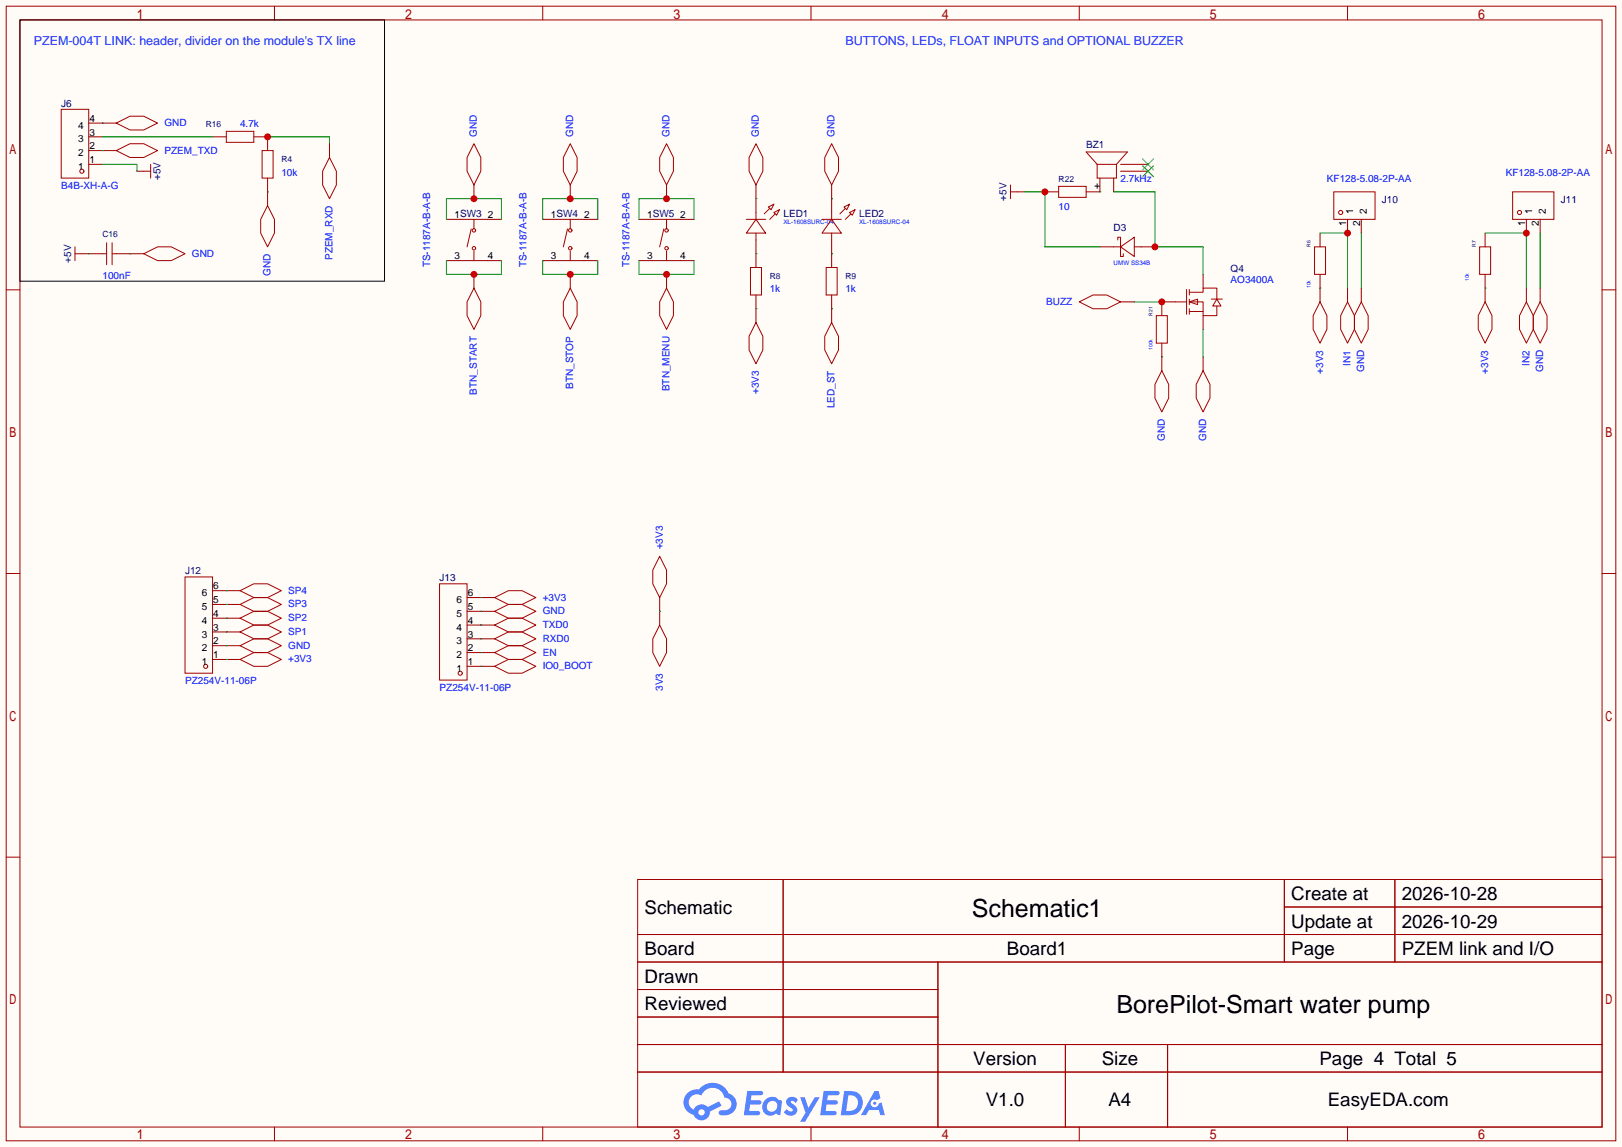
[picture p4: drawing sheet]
<svg xmlns="http://www.w3.org/2000/svg" width="299mm" height="212mm" viewBox="0 0 299 212" stroke-linecap="round" stroke-linejoin="round" font-family="sans-serif">
<path d="M0 0h299.5v211.8h-299.5z" fill="#fffcf7"/>
<g fill="none" stroke="#a10000" stroke-width=".18">
<path d="M1.1 1.1h297.2v209.6h-297.2zM3.7 3.7h292.1v204.5h-292.1zM50.7 1.1v2.6M100.2 1.1v2.6M149.7 1.1v2.6M199.3 1.1v2.6M248.8 1.1v2.6M1.1 53.5h2.6M295.8 53.5h2.5M1.1 105.9h2.6M295.8 105.9h2.5M1.1 158.3h2.6"/>
<path d="M295.8 158.3h2.5M117.7 162.4h178.1v45.8h-178.1zM117.7 172.6h178.1M117.7 177.7h178.1M144.6 162.4v35.6M173.2 177.7v30.5M237.1 162.4v15.3M237.1 167.5h58.7M257.5 162.4v15.3M117.7 182.8h55.5M117.7 192.9h178.1M117.7 187.8h55.5"/>
<path d="M117.7 198h178.1M196.7 192.9v15.3M215.6 192.9v15.3M50.7 208.2v2.5M100.2 208.2v2.5M149.7 208.2v2.5M199.3 208.2v2.5M248.8 208.2v2.5"/>
</g>
<g fill="#5487ff">
<path d="M145.5 202.8a1.3 1.3 0 0 1 1.8 .3l-.4 .6a.54 .54 0 0 0-.9-.2l.1 .2a1.58 1.58 0 0 1 1.1 1.6 1.43 1.43 0 0 1-2.5 .1l.5-.6a.64 .64 0 0 0 .5 .5 .64 .64 0 0 0 .7-.3l-.2-.2a1.6 1.6 0 0 1-1-1.6z"/>
<path d="M147.7 202.7h.9l.7 1.9 1.1-1.9h.9l-2.7 4.5h-.9l1-1.7z"/>
<path d="M138 201.5h1.6a1.31 1.31 0 0 1 1.2 .2 .4 .4 0 0 1-.3 .6h-1.8l-.1 .9h1.6a.4 .4 0 0 1 .4 .4 .4 .4 0 0 1-.4 .4h-1.7l-.2 1.2h.8a1.23 1.23 0 0 1 1.2 .2 .39 .39 0 0 1-.3 .6h-2.7z"/>
<path d="M152.1 201.5h1.6a1.32 1.32 0 0 1 1.3 .2 .39 .39 0 0 1-.4 .6h-1.7l-.2 .9h1.7a.4 .4 0 0 1 .3 .4 .4 .4 0 0 1-.4 .4h-1.7l-.2 1.2h.8a1.23 1.23 0 0 1 1.2 .2 .39 .39 0 0 1-.3 .6h-2.7z"/>
<path d="M161.5 201.5h.7l.4 1.3-.7 .4a.75 .75 0 0 0-1.1 .3 .75 .75 0 0 0 .5 1 .75 .75 0 0 0 .9-.6l.6-.3 .6 2.4h-.9l-.2-1h-1.9l-.5 1h-.9z"/>
<path d="M155.9 201.5l-.7 4.5h1.5a2.27 2.27 0 0 0 2.6-2.3 2.27 2.27 0 0 0-2.7-2.2zM156.6 202.3a1.5 1.5 0 0 1 1.8 1.5 1.5 1.5 0 0 1-1.9 1.4h-.3z"/>
<path d="M141.3 203.1a1.62 1.62 0 0 0-.4 2.1 1.62 1.62 0 0 0 2 .7l.4-.3 .3 .3 .5 .1 .3-2.5-.2-.3h-.4a1.58 1.58 0 0 0-2.5-.1zM141.9 203.6a.99 .99 0 0 1 1.6 .3 .99 .99 0 0 1-.9 1.4 .94 .94 0 0 1-1-.5 .94 .94 0 0 1 .3-1.2z"/>
<path d="M126.9 201.9a2.37 2.37 0 0 0 1.2 4 1.54 1.54 0 0 0 1.7 1 1.54 1.54 0 0 0 1.3-1.6l2.1-1.1-.5-.8-2 1.1a1.57 1.57 0 0 0-2.6 .4 1.5 1.5 0 0 1-.8-2.1 1.5 1.5 0 0 1 2.2-.5 2.23 2.23 0 0 1 2.3-1.4 2.23 2.23 0 0 1 2 1.8 1.16 1.16 0 0 1 1.2 1.1 1.16 1.16 0 0 1-1 1.3h-.7a.47 .47 0 0 0-.6 .3 .47 .47 0 0 0 .4 .6 2.23 2.23 0 0 0 2.3-.7 2.23 2.23 0 0 0 .4-2.3 2.16 2.16 0 0 0-1.3-1.1 3.2 3.2 0 0 0-5.4-.7l-1.2 .1zM129 205.4a.58 .58 0 0 1 1.1 0 .58 .58 0 0 1-1.1 0z"/>
<circle cx="161.5" cy="203.8" r=".28"/>
</g>
<g fill="none" stroke="#a10000" stroke-width=".18">
<path d="M11.3 20.2h5.1v12.7h-5.1zM21.5 22.7l2.5-1.2h2.5l2.6 1.2-2.6 1.3h-2.5zM21.5 27.8l2.5-1.3h2.5l2.6 1.3-2.6 1.3h-2.5zM26.5 31.6h1.3M27.8 30.4v2.5M41.8 24.3h5.1v2h-5.1zM48.4 27.8h2v5.1h-2zM49.4 38l1.3 2.5v2.6l-1.3 2.5-1.3-2.5v-2.6zM87.5 26.5l1.3 2.6v2.5l-1.3 2.6-1.3-2.6v-2.5zM105.3 26.5l1.3 2.6v2.5l-1.3 2.6-1.3-2.6v-2.5zM123.1 26.5l1.2 2.6v2.5l-1.2 2.6-1.3-2.6v-2.5zM139.6 26.5l1.2 2.6v2.5l-1.2 2.6-1.3-2.6v-2.5z"/>
<path d="M139.6 39.2v1.3M141.9 38.2l1-.5-.5 1zM142.1 38.5l-1 1M142.9 39.2l1-.5-.5 1.1zM143.1 39.5l-1 1M153.5 26.5l1.3 2.6v2.5l-1.3 2.6-1.2-2.6v-2.5zM153.5 39.2v1.3M155.8 38.2l1-.5-.5 1zM156.1 38.5l-1 1M156.8 39.2l1.1-.5-.5 1.1zM157.1 39.5l-1 1M202.6 30.4l-2.1-2.3h7.7l-2.1 2.3"/>
<path d="M202.6 30.4h3.5M202.6 30.4v2.5h3.5v-2.5M246.3 35.4h7.6v5.1h-7.6zM279.3 35.4h7.6v5.1h-7.6zM13.8 46.9h1.3M13.8 45.6v2.5M18.9 46.9h.8M19.7 44.8v4.1M20.7 44.8v4.1M20.7 46.9h.8M26.5 46.9l2.6-1.3h2.5l2.6 1.3-2.6 1.2h-2.5zM85 48.1h5"/>
<path d="M85 40.5h5M87 42.3l-.8 3.3M87.5 40.5v1.8M87.5 46.4v1.7M102.7 48.1h5.1M102.7 40.5h5.1M104.8 42.3l-.8 3.3M105.3 40.5v1.8M105.3 46.4v1.7M120.5 48.1h5.1M120.5 40.5h5.1M122.6 42.3l-.8 3.3"/>
<path d="M123.1 40.5v1.8M123.1 46.4v1.7M137.8 40.5h3.6M138.6 49.4h2v5.1h-2zM139.6 40.5l1.8 2.6h-3.6zM139.6 43.1v1.2M151.8 40.5h3.5M152.5 49.4h2.1v5.1h-2.1zM153.5 40.5l1.8 2.6h-3.5zM153.5 43.1v1.2M205.6 45.6h1.3M206.4 44.3v-.5h.5v3.6h.5v-.5"/>
<path d="M206.9 45.6l2.5-1.8v3.6zM209.4 45.6h1.3M213.5 58.3h2v5.1h-2zM217 55.8h2.1M219.1 53.5v4.5M219.6 55.8l1.5-.6v1.1zM219.6 54h2.5v-.8h2.6v2M219.6 55.8h2.5v2.5h2.6v-1.8M219.6 57.5h2.5M219.6 53.5v1M219.6 55.2v1.1M219.6 57v1"/>
<path d="M223.6 55.2h2.1M224.7 55.2l.7 1.3h-1.5zM242.7 45.6h2v5.1h-2zM251.3 55.8l1.3 2.5v2.5l-1.3 2.6-1.2-2.6v-2.5zM273.2 45.6h2v5.1h-2zM284.4 55.8l1.2 2.5v2.5l-1.2 2.6-1.3-2.6v-2.5zM214.5 68.5l1.3 2.5v2.5l-1.3 2.6-1.3-2.6v-2.5zM222.1 68.5l1.3 2.5v2.5l-1.3 2.6-1.2-2.6v-2.5zM34.2 106.6h5v17.7h-5z"/>
<circle cx="15.1" cy="31.6" r=".38"/>
<circle cx="247.5" cy="39.2" r=".38"/>
<circle cx="280.5" cy="39.2" r=".38"/>
<circle cx="87.5" cy="45.8" r=".32"/>
<circle cx="87.5" cy="42.5" r=".32"/>
<circle cx="105.3" cy="45.8" r=".32"/>
<circle cx="105.3" cy="42.5" r=".32"/>
<circle cx="123.1" cy="45.8" r=".32"/>
<circle cx="123.1" cy="42.5" r=".32"/>
<circle cx="38" cy="123.1" r=".38"/>
</g>
<g fill="none" stroke="#870000" stroke-width=".18">
<path d="M16.4 30.4h2.5M16.4 27.8h5.1M16.4 25.3h2.5M16.4 22.7h5.1M25.3 31.6h1.2M39.2 25.3h2.6M46.9 25.3h2.5v2.5M49.4 32.9v5.1M87.5 34.2v2.5M105.3 34.2v2.5M123.1 34.2v2.5M139.6 34.2v5"/>
<path d="M153.5 34.2v5M203.1 32.9v2.5M205.6 32.9v2.5M206.9 30.4h5.1M206.9 31.6h5.1M15.1 46.9h3.8M21.5 46.9h5M82.4 40.5h2.6M82.4 48.1h2.6M90 40.5h2.6M90 48.1h2.6M100.2 40.5h2.5"/>
<path d="M100.2 48.1h2.5M107.8 40.5h2.6M107.8 48.1h2.6M118 40.5h2.5M118 48.1h2.5M125.6 40.5h2.5M125.6 48.1h2.5M139.6 44.3v5.1M139.6 54.5v2.5M153.5 44.3v5.1M153.5 54.5v2.5M203.1 45.6h2.5"/>
<path d="M210.7 45.6h2.5M217 55.8h-2.5v2.5M222.1 50.7v2.5M222.1 58.3v2.5M243.7 43.1v2.5M243.7 50.7v2.5M248.8 40.5v2.6M251.3 40.5v2.6M251.3 53.2v2.6M274.2 43.1v2.5M274.2 50.7v2.5M281.8 40.5v2.6"/>
<path d="M284.4 40.5v2.6M284.4 53.2v2.6M214.5 63.4v5.1M222.1 65.9v2.6M39.2 119.3h2.6M39.2 116.7h2.6M39.2 114.2h2.6M39.2 111.6h2.6M39.2 109.1h2.6M39.2 121.8h2.6"/>
</g>
<path d="M210.9 30.6l2.1 2M210.9 29.3l2.1 2.1M213 30.6l-2.1 2M213 29.3l-2.1 2.1" fill="none" stroke="#3c3" stroke-width=".18"/>
<path d="M18.9 22.7h.1M18.9 27.8h.1M18.9 30.4h6.4v1.2M18.9 25.3h20.3M49.4 25.3h11.4v1.2" fill="none" stroke="#008700" stroke-width=".18"/>
<circle cx="49.4" cy="25.3" r=".63" fill="#c00"/>
<path d="M49.4 35.4h.1M16.4 46.9h.1M24 46.9h.1M82.4 40.5v-3.8h10.2v3.8" fill="none" stroke="#008700" stroke-width=".18"/>
<path d="M60.8 26.5v2.6" fill="none" stroke="#870000" stroke-width=".18"/>
<path d="M60.8 29.1l1.3 2.5v2.6l-1.3 2.5-1.2-2.5v-2.6z" fill="none" stroke="#a10000" stroke-width=".18"/>
<path d="M3.7 3.7h67.3v48.2h-67.3z" fill="none" stroke="#000" stroke-width=".18"/>
<circle cx="87.5" cy="36.7" r=".63" fill="#c00"/>
<path d="M100.2 40.5v-3.8h10.2v3.8" fill="none" stroke="#008700" stroke-width=".18"/>
<circle cx="105.3" cy="36.7" r=".63" fill="#c00"/>
<path d="M118 40.5v-3.8h10.1v3.8" fill="none" stroke="#008700" stroke-width=".18"/>
<circle cx="123.1" cy="36.7" r=".63" fill="#c00"/>
<path d="M139.6 36.7h.1M153.5 36.7h.1M189.1 35.4h3.8v10.2h10.2M205.6 35.4h7.6v10.2h8.9v5.1M82.4 48.1v2.6h10.2v-2.6M100.2 48.1v2.6h10.2v-2.6M118 48.1v2.6h10.1v-2.6M139.6 46.9h.1M139.6 57h.1M153.5 46.9h.1M153.5 57h.1" fill="none" stroke="#008700" stroke-width=".18"/>
<path d="M187.8 35.4h1.3M139.6 57v2.6M153.5 57v2.6" fill="none" stroke="#870000" stroke-width=".18"/>
<path d="M186.6 34.2v2.5M186.6 35.4h1.2M139.6 59.6l1.2 2.5v2.5l-1.2 2.6-1.3-2.6v-2.5zM153.5 59.6l1.3 2.5v2.5l-1.3 2.6-1.2-2.6v-2.5z" fill="none" stroke="#a10000" stroke-width=".18"/>
<circle cx="213.2" cy="45.6" r=".63" fill="#c00"/>
<path d="M209.4 55.8h5.1" fill="none" stroke="#008700" stroke-width=".18"/>
<circle cx="214.5" cy="55.8" r=".63" fill="#c00"/>
<path d="M243.7 43.1h5.1v10.1M251.3 43.1v10.1M284.4 43.1v10.1M214.5 65.9h.1M222.1 60.8v5.1M41.8 109.1h.1M41.8 111.6h.1M41.8 114.2h.1M41.8 116.7h.1M41.8 119.3h.1M41.8 121.8h.1" fill="none" stroke="#008700" stroke-width=".18"/>
<path d="M206.9 55.8h2.5M243.7 53.2v2.6M248.8 53.2v2.6M274.2 53.2v2.6M281.8 53.2v2.6M41.8 109.1h2.5M41.8 111.6h2.5M41.8 114.2h2.5M41.8 116.7h2.5M41.8 119.3h2.5M41.8 121.8h2.5" fill="none" stroke="#870000" stroke-width=".18"/>
<path d="M199.3 55.8l2.5-1.3h2.5l2.6 1.3-2.6 1.2h-2.5zM243.7 55.8l1.3 2.5v2.5l-1.3 2.6-1.3-2.6v-2.5zM248.8 55.8l1.3 2.5v2.5l-1.3 2.6-1.3-2.6v-2.5zM274.2 55.8l1.3 2.5v2.5l-1.3 2.6-1.3-2.6v-2.5zM281.8 55.8l1.3 2.5v2.5l-1.3 2.6-1.3-2.6v-2.5zM44.3 109.1l2.6-1.3h2.5l2.5 1.3-2.5 1.3h-2.5zM44.3 111.6l2.6-1.2h2.5l2.5 1.2-2.5 1.3h-2.5zM44.3 114.2l2.6-1.3h2.5l2.5 1.3-2.5 1.2h-2.5zM44.3 116.7l2.6-1.3h2.5l2.5 1.3-2.5 1.3h-2.5zM44.3 119.3l2.6-1.3h2.5l2.5 1.3-2.5 1.2h-2.5zM44.3 121.8l2.6-1.3h2.5l2.5 1.3-2.5 1.3h-2.5z" fill="none" stroke="#a10000" stroke-width=".18"/>
<circle cx="248.8" cy="43.1" r=".63" fill="#c00"/>
<path d="M274.2 43.1h7.6v10.1" fill="none" stroke="#008700" stroke-width=".18"/>
<circle cx="281.8" cy="43.1" r=".63" fill="#c00"/>
<path d="M243.7 53.2h.1M274.2 53.2h.1" fill="none" stroke="#008700" stroke-width=".18"/>
<path d="M87.5 50.7v2.5" fill="none" stroke="#870000" stroke-width=".18"/>
<circle cx="87.5" cy="50.7" r=".63" fill="#c00"/>
<path d="M87.5 53.2l1.3 2.6v2.5l-1.3 2.5-1.3-2.5v-2.5z" fill="none" stroke="#a10000" stroke-width=".18"/>
<path d="M105.3 50.7v2.5" fill="none" stroke="#870000" stroke-width=".18"/>
<circle cx="105.3" cy="50.7" r=".63" fill="#c00"/>
<path d="M105.3 53.2l1.3 2.6v2.5l-1.3 2.5-1.3-2.5v-2.5z" fill="none" stroke="#a10000" stroke-width=".18"/>
<path d="M123.1 50.7v2.5" fill="none" stroke="#870000" stroke-width=".18"/>
<circle cx="123.1" cy="50.7" r=".63" fill="#c00"/>
<path d="M123.1 53.2l1.2 2.6v2.5l-1.2 2.5-1.3-2.5v-2.5z" fill="none" stroke="#a10000" stroke-width=".18"/>
<path d="M192.9 35.4h2.6M200.5 35.4h2.6" fill="none" stroke="#870000" stroke-width=".18"/>
<circle cx="192.9" cy="35.4" r=".63" fill="#c00"/>
<g fill="none" stroke="#a10000" stroke-width=".18">
<path d="M195.5 34.4h5v2h-5zM81.2 107.8h5v17.8h-5zM91.3 110.4l2.6-1.3h2.5l2.5 1.3-2.5 1.2h-2.5zM91.3 112.9l2.6-1.3h2.5l2.5 1.3-2.5 1.3h-2.5zM91.3 115.4l2.6-1.2h2.5l2.5 1.2-2.5 1.3h-2.5zM91.3 118l2.6-1.3h2.5l2.5 1.3-2.5 1.3h-2.5zM121.8 115.4l1.3 2.6v2.5l-1.3 2.6-1.3-2.6v-2.5zM121.8 102.7l1.3 2.6v2.5l-1.3 2.6-1.3-2.6v-2.5zM91.3 120.5l2.6-1.2h2.5l2.5 1.2-2.5 1.3h-2.5zM91.3 123.1l2.6-1.3h2.5l2.5 1.3-2.5 1.2h-2.5z"/>
<circle cx="85" cy="124.3" r=".38"/>
</g>
<path d="M203.1 35.4h.1M88.8 110.4h.1M88.8 112.9h.1M88.8 115.4h.1M88.8 118h.1M121.8 112.9h.1M88.8 120.5h.1M88.8 123.1h.1" fill="none" stroke="#008700" stroke-width=".18"/>
<path d="M86.2 118h5.1M86.2 115.4h5.1M86.2 112.9h5.1M86.2 110.4h5.1M121.8 110.4v5M86.2 123.1h5.1M86.2 120.5h5.1" fill="none" stroke="#870000" stroke-width=".18"/>
<g font-size="4.6">
<text x="179.4" y="169.4">Schematic1</text>
<text x="206.1" y="187.1">BorePilot-Smart water pump</text>
</g>
<g font-size="3.5">
<text x="238.4" y="166.2">Create at</text>
<text x="258.8" y="166.2">2026-10-28</text>
<text x="119" y="168.8">Schematic</text>
<text x="238.4" y="171.3">Update at</text>
<text x="258.8" y="171.3">2026-10-29</text>
<text x="119" y="176.4">Board</text>
<text x="185.9" y="176.4">Board1</text>
<text x="238.4" y="176.4">Page</text>
<text x="258.8" y="176.4">PZEM link and I/O</text>
<text x="119" y="181.5">Drawn</text>
<text x="119" y="186.6">Reviewed</text>
<text x="179.7" y="196.7">Version</text>
<text x="203.4" y="196.7">Size</text>
<text x="243.6" y="196.7">Page 4 Total 5</text>
<text x="182" y="204.3">V1.0</text>
<text x="204.7" y="204.3">A4</text>
<text x="245.1" y="204.3">EasyEDA.com</text>
</g>
<g font-size="2.3" fill="#03f">
<text x="6.2" y="8.3">PZEM-004T LINK: header, divider on the module's TX line</text>
<text x="156.1" y="8.3">BUTTONS, LEDs, FLOAT INPUTS and OPTIONAL BUZZER</text>
</g>
<g font-size="1.8" fill="#000080">
<text x="11.3" y="19.7">J6</text>
<text x="200.5" y="27.4">BZ1</text>
<text x="29.6" y="33.3" transform="rotate(-90 29.6 33.3)">+5V</text>
<text x="144.7" y="40.1">LED1</text>
<text x="158.6" y="40.1">LED2</text>
<text x="185.8" y="37.1" transform="rotate(-90 185.8 37.1)">+5V</text>
<text x="255.1" y="37.5">J10</text>
<text x="288.2" y="37.5">J11</text>
<text x="205.6" y="42.6">D3</text>
<text x="13.1" y="48.5" transform="rotate(-90 13.1 48.5)">+5V</text>
<text x="227.2" y="50.2">Q4</text>
<text x="34.2" y="106.1">J12</text>
<text x="81.2" y="107.4">J13</text>
</g>
<g font-size="1.8">
<text x="14.4" y="23.8">4</text>
<text x="16.5" y="22.5">4</text>
<text x="14.4" y="28.9">2</text>
<text x="14.4" y="26.3">3</text>
<text x="16.5" y="27.6">2</text>
<text x="16.5" y="25">3</text>
<text x="14.4" y="31.4">1</text>
<text x="16.5" y="30.1">1</text>
<text x="203.1" y="34.9" transform="rotate(-90 203.1 34.9)">+</text>
<text x="83.9" y="40.3">1SW3</text>
<text x="90" y="40.3">2</text>
<text x="101.7" y="40.3">1SW4</text>
<text x="107.8" y="40.3">2</text>
<text x="119.5" y="40.3">1SW5</text>
<text x="125.6" y="40.3">2</text>
<text x="248.6" y="41.7" transform="rotate(-90 248.6 41.7)">1</text>
<text x="249.8" y="39.6" transform="rotate(-90 249.8 39.6)">1</text>
<text x="251.1" y="41.7" transform="rotate(-90 251.1 41.7)">2</text>
<text x="252.4" y="39.6" transform="rotate(-90 252.4 39.6)">2</text>
<text x="281.6" y="41.7" transform="rotate(-90 281.6 41.7)">1</text>
<text x="282.9" y="39.6" transform="rotate(-90 282.9 39.6)">1</text>
<text x="284.1" y="41.7" transform="rotate(-90 284.1 41.7)">2</text>
<text x="285.4" y="39.6" transform="rotate(-90 285.4 39.6)">2</text>
<text x="83.9" y="47.9">3</text>
<text x="90" y="47.9">4</text>
<text x="101.7" y="47.9">3</text>
<text x="107.8" y="47.9">4</text>
<text x="119.5" y="47.9">3</text>
<text x="125.6" y="47.9">4</text>
<text x="37.3" y="112.7">5</text>
<text x="37.3" y="110.1">6</text>
<text x="39.4" y="113.9">4</text>
<text x="39.4" y="111.4">5</text>
<text x="39.4" y="108.9">6</text>
<text x="84.3" y="113.9">5</text>
<text x="84.3" y="111.4">6</text>
<text x="86.4" y="112.7">5</text>
<text x="86.4" y="110.1">6</text>
<text x="37.3" y="117.8">3</text>
<text x="37.3" y="115.2">4</text>
<text x="39.4" y="119">2</text>
<text x="39.4" y="116.5">3</text>
<text x="84.3" y="119">3</text>
<text x="84.3" y="116.5">4</text>
<text x="86.4" y="117.8">3</text>
<text x="86.4" y="115.2">4</text>
<text x="37.3" y="122.8">1</text>
<text x="37.3" y="120.3">2</text>
<text x="39.4" y="121.6">1</text>
<text x="84.3" y="124.1">1</text>
<text x="84.3" y="121.6">2</text>
<text x="86.4" y="122.8">1</text>
<text x="86.4" y="120.3">2</text>
</g>
<g font-size="1.8" fill="#00f">
<text x="30.4" y="23.3">GND</text>
<text x="44.3" y="23.5">4.7k</text>
<text x="30.4" y="28.4">PZEM_TXD</text>
<text x="88.1" y="25.3" transform="rotate(-90 88.1 25.3)">GND</text>
<text x="105.8" y="25.3" transform="rotate(-90 105.8 25.3)">GND</text>
<text x="123.6" y="25.3" transform="rotate(-90 123.6 25.3)">GND</text>
<text x="140.1" y="25.3" transform="rotate(-90 140.1 25.3)">GND</text>
<text x="154.1" y="25.3" transform="rotate(-90 154.1 25.3)">GND</text>
<text x="11.3" y="35">B4B-XH-A-G</text>
<text x="51.9" y="32.4">10k</text>
<text x="206.9" y="33.7">2.7kHz</text>
<text x="245" y="33.7">KF128-5.08-2P-AA</text>
<text x="278" y="32.4">KF128-5.08-2P-AA</text>
<text x="195.5" y="38.8">10</text>
<text x="35.4" y="47.4">GND</text>
<text x="18.9" y="51.5">100nF</text>
<text x="50" y="51" transform="rotate(-90 50 51)">GND</text>
<text x="61.4" y="48" transform="rotate(-90 61.4 48)">PZEM_RXD</text>
<text x="79.4" y="49.4" transform="rotate(-90 79.4 49.4)">TS-1187A-B-A-B</text>
<text x="97.2" y="49.4" transform="rotate(-90 97.2 49.4)">TS-1187A-B-A-B</text>
<text x="116.3" y="49.4" transform="rotate(-90 116.3 49.4)">TS-1187A-B-A-B</text>
<text x="227.2" y="52.2">AO3400A</text>
<text x="142.1" y="54">1k</text>
<text x="156.1" y="54">1k</text>
<text x="193.2" y="56.3">BUZZ</text>
<text x="105.8" y="71.9" transform="rotate(-90 105.8 71.9)">BTN_STOP</text>
<text x="244.3" y="69" transform="rotate(-90 244.3 69)">+3V3</text>
<text x="249.3" y="67.5" transform="rotate(-90 249.3 67.5)">IN1</text>
<text x="251.9" y="68.7" transform="rotate(-90 251.9 68.7)">GND</text>
<text x="274.7" y="69" transform="rotate(-90 274.7 69)">+3V3</text>
<text x="282.4" y="67.5" transform="rotate(-90 282.4 67.5)">IN2</text>
<text x="284.9" y="68.7" transform="rotate(-90 284.9 68.7)">GND</text>
<text x="88.1" y="72.9" transform="rotate(-90 88.1 72.9)">BTN_START</text>
<text x="123.6" y="72.3" transform="rotate(-90 123.6 72.3)">BTN_MENU</text>
<text x="140.1" y="72.8" transform="rotate(-90 140.1 72.8)">+3V3</text>
<text x="154.1" y="75.4" transform="rotate(-90 154.1 75.4)">LED_ST</text>
<text x="215.1" y="81.4" transform="rotate(-90 215.1 81.4)">GND</text>
<text x="222.7" y="81.4" transform="rotate(-90 222.7 81.4)">GND</text>
<text x="122.3" y="101.5" transform="rotate(-90 122.3 101.5)">+3V3</text>
<text x="53.2" y="109.6">SP4</text>
<text x="53.2" y="112.2">SP3</text>
<text x="100.2" y="110.9">+3V3</text>
<text x="100.2" y="113.5">GND</text>
<text x="53.2" y="114.7">SP2</text>
<text x="53.2" y="117.3">SP1</text>
<text x="53.2" y="119.8">GND</text>
<text x="100.2" y="116">TXD0</text>
<text x="100.2" y="118.5">RXD0</text>
<text x="53.2" y="122.3">+3V3</text>
<text x="100.2" y="121.1">EN</text>
<text x="100.2" y="123.6">IO0_BOOT</text>
<text x="34.2" y="126.4">PZ254V-11-06P</text>
<text x="81.2" y="127.7">PZ254V-11-06P</text>
<text x="122.3" y="127.6" transform="rotate(-90 122.3 127.6)">3V3</text>
</g>
<g font-size="1.6" fill="#000080">
<text x="38" y="23.5">R16</text>
<text x="51.9" y="29.9">R4</text>
<text x="195.5" y="33.7">R22</text>
<text x="18.9" y="43.9">C16</text>
<text x="142.1" y="51.5">R8</text>
<text x="156.1" y="51.5">R9</text>
</g>
<g font-size="1.2" fill="#00f">
<text x="144.7" y="41.3">XL-1608SURC-04</text>
<text x="158.6" y="41.3">XL-1608SURC-04</text>
<text x="205.6" y="48.9">UMW SS34B</text>
</g>
<g font-size=".9" fill="#000080">
<text x="242" y="45.6" transform="rotate(-90 242 45.6)">R6</text>
<text x="272.5" y="45.6" transform="rotate(-90 272.5 45.6)">R7</text>
<text x="212.8" y="58.3" transform="rotate(-90 212.8 58.3)">R21</text>
</g>
<g font-size=".9" fill="#00f">
<text x="242" y="53.2" transform="rotate(-90 242 53.2)">10k</text>
<text x="271.2" y="51.9" transform="rotate(-90 271.2 51.9)">10k</text>
<text x="212.8" y="64.6" transform="rotate(-90 212.8 64.6)">100k</text>
</g>
</svg>
